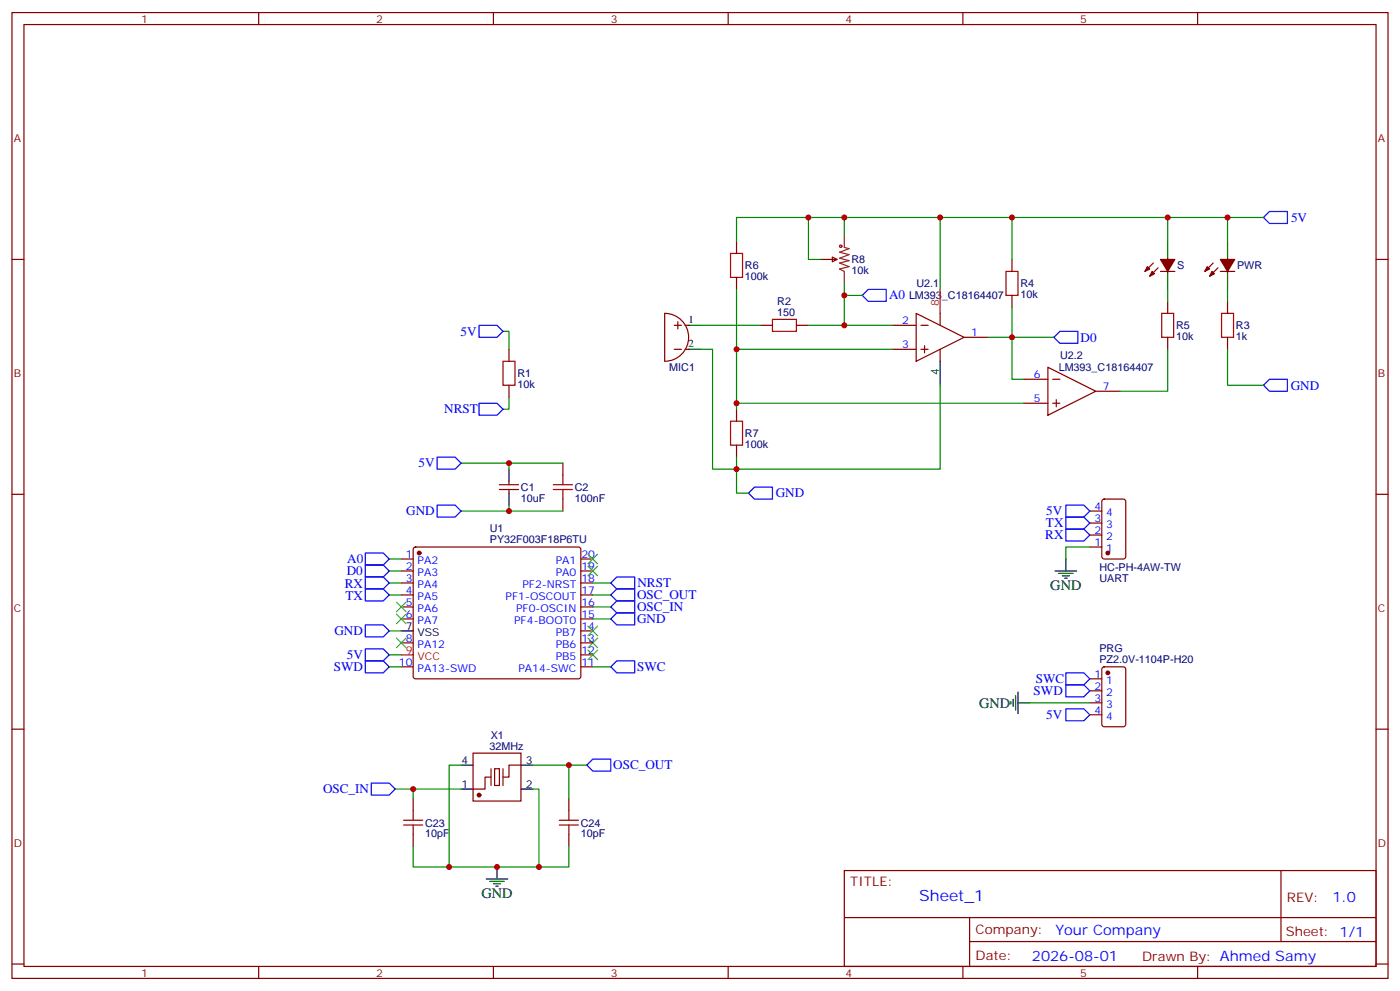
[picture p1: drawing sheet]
<svg xmlns="http://www.w3.org/2000/svg" width="412mm" height="292mm" viewBox="0 0 412 292" stroke-linecap="round" stroke-linejoin="round" font-family="sans-serif">
<g fill="none" stroke="#870000" stroke-width=".35">
<path d="M3.5 3.7h405.4v284.3h-405.4zM7.1 7.2h398.2v277.3h-398.2zM76.2 3.7v3.5M145.3 3.7v3.5M214.5 3.7v3.5M283.6 3.7v3.5M352.8 3.7v3.5M3.5 76.4h3.6M217 71.1v3.5M241.7 76.4h4.9M245.2 75.7l1.4 .7-1.4 .7zM298.1 76.4v3.5"/>
<path d="M339.7 77.4l-2.4 2.5M341.1 78.8l-2.4 2.5M341.8 79.9h4.3M357.4 77.4l-2.5 2.5M358.8 78.8l-2.5 2.5M359.5 79.9h4.2M405.3 76.4h3.6M195.8 92.3a7.1 7.1 0 0 1 7 7 7.1 7.1 0 0 1-7 7.1zM198.6 95.8h2.1M199.7 94.7v2.1M201.8 95.8h1M217 81.7v3.5"/>
<path d="M224 95.8h3.5M234.6 95.8h3.5M262.8 95.8h7.1M269.9 92.3l14.1 7-14.1 7.1zM271.3 95.8h2.1M276.9 92.3v3.5M284 99.3h7M298.1 87v3.5M344 88.7v3.6M344 99.3v3.5M361.6 88.7v3.6M361.6 99.3v3.5"/>
<path d="M149.9 102.8v3.6M149.9 113.4v3.5M198.6 102.8h2.1M201.8 102.8h1M262.8 102.8h7.1M271.3 102.8h2.1M272.3 101.8v2.1M276.9 102.8v3.6M301.6 111.7h7.1M301.6 118.7h7.1M308.7 108.1l14.1 7.1-14.1 7zM310.1 111.7h2.1"/>
<path d="M310.1 118.7h2.1M311.1 117.7v2.1M322.8 115.2h7M165.8 136.3v3.6M217 120.5v3.5M217 131.1v3.5M3.5 145.5h3.6M147.1 144.1h5.7M147.1 142.7h5.7M149.9 141.6v1.1M149.9 144.1v1.1M165.8 146.9v3.6"/>
<path d="M321 157.5h3.6M321 154h3.6M321 150.5h3.6M324.8 147.1l.5-.2h5.6l.7 .5v16.5l-.5 .6-5.8 .1-.7-.5v-16.5zM405.3 145.5h3.6M118.2 164.6h3.5M118.2 168.1h3.5M118.2 171.6h3.5M118.2 175.2h3.5M118.2 178.7h3.5M121.9 161.2l.5-.2h48l.5 .2 .2 .5v37.4l-.2 .5-.5 .2h-48l-.5-.2-.2-.5v-37.4zM171.1 164.6h3.5"/>
<path d="M171.1 168.1h3.5M171.1 171.6h3.5M171.1 175.2h3.5M171.1 178.7h3.5M321 161h3.6M118.2 182.2h3.5M118.2 189.3h3.5M118.2 196.3h3.5M171.1 182.2h3.5M171.1 189.3h3.5M171.1 196.3h3.5M171.1 192.8h3.5"/>
<path d="M171.1 185.7h3.5M321 199.8h3.6M324.8 196.5l.5-.2h5.6l.7 .5v16.5l-.5 .6-5.8 .1-.7-.5v-16.5zM3.5 214.7h3.6M321 203.4h3.6M321 206.9h3.6M321 210.4h3.6M405.3 214.7h3.6M121.7 235.1v3.6M139.3 221.7h14.2v14.1h-14.2zM144.6 228.8h-1.7v3.5h-3.6M145.7 226.3h1.4v4.9h-1.4z"/>
<path d="M153.5 225.2h-3.6v3.6h-1.7M167.6 235.1v3.6M121.7 245.7v3.5M167.6 245.7v3.5M248.7 256.3h156.6v28.2h-156.6zM377.3 256.3v20.9M248.7 270.1h156.5M285.6 277.2h119.6M285.6 270.1v14.2M3.5 283.8h3.6M76.2 284.5v3.5M145.3 284.5v3.5"/>
<path d="M214.5 284.5v3.5M283.6 284.5v3.5M352.8 284.5v3.5M405.3 283.8h3.6"/>
</g>
<g fill="none" stroke="#3c3" stroke-width=".35">
<path d="M116.8 177.3l2.8 2.8M119.6 177.3l-2.8 2.8M173.2 163.2l2.8 2.8M173.2 166.7l2.8 2.8M176 163.2l-2.8 2.8M176 166.7l-2.8 2.8M116.8 180.8l2.8 2.8M116.8 187.9l2.8 2.8M119.6 180.8l-2.8 2.8M119.6 187.9l-2.8 2.8M173.2 187.9l2.8 2.8M173.2 184.3l2.8 2.8"/>
<path d="M173.2 191.4l2.8 2.8M176 187.9l-2.8 2.8M176 184.3l-2.8 2.8M176 191.4l-2.8 2.8"/>
</g>
<g fill="none" stroke="#008700" stroke-width=".35">
<path d="M238.1 64v12.4h3.6M248.7 64v5.3M276.9 64v21.2M298.1 64v12.4M344 64v7.1M361.6 64v7.1M372.2 64h-155.2v7.1M148.2 97.5h1.7v5.3M206.4 95.8h17.6M217 85.2v33.5h84.6M238.1 95.8h24.7M248.7 87h5.3"/>
<path d="M248.7 83.4v12.4M291 99.3h19.4M298.1 90.5v21.2h3.5M344 85.2v3.5M361.6 85.2v3.5M149.9 116.9v3.6h-1.7M206.4 102.8h3.5v35.3h7.1v-3.5M217 102.8h45.8M217 118.7v1.8M276.9 113.4v24.7h-59.9v7.1h3.5M344 102.8v12.4h-14.2M361.6 102.8v10.6h10.6"/>
<path d="M135.8 136.3h30M149.9 136.3v1.8M135.8 150.5h30M149.9 148.7v1.8M114.7 171.6h3.5M114.7 164.6h3.5M114.7 168.1h3.5M114.7 175.2h3.5M174.6 171.6h5.3M174.6 175.2h5.3M174.6 178.7h5.3M321 161h-7v3.6"/>
<path d="M114.7 185.7h3.5M114.7 196.3h3.5M114.7 192.8h3.5M174.6 196.3h5.3M174.6 182.2h5.3M303.4 206.9h17.6M116.4 232.3h19.4M121.7 232.3v2.8M135.8 225.2h-3.5v30M157 232.3h1.7v22.9M157 225.2h15.9M167.6 225.2v9.9"/>
<path d="M121.7 249.2v6h45.9v-6"/>
</g>
<g fill="none" stroke="#00f" stroke-width=".35">
<path d="M373.9 62.3h5.3v3.5h-5.3l-1.7-1.8zM141.1 95.8h5.3l1.8 1.7-1.8 1.8h-5.3zM254 87l1.8-1.8h5.3v3.5h-5.3zM310.4 99.3l1.8-1.8h5.3v3.6h-5.3zM141.1 118.7h5.3l1.8 1.8-1.8 1.7h-5.3zM373.9 111.7h5.3v3.5h-5.3l-1.7-1.8zM128.8 134.6h5.3l1.7 1.7-1.7 1.8h-5.3zM128.8 148.7h5.3l1.7 1.8-1.7 1.7h-5.3zM222.2 143.4h5.3v3.5h-5.3l-1.7-1.7zM314 155.8h5.3l1.7 1.7-1.7 1.8h-5.3zM314 152.2h5.3l1.7 1.8-1.7 1.8h-5.3zM314 148.7h5.3l1.7 1.8-1.7 1.7h-5.3z"/>
<path d="M107.6 166.3h5.3l1.8 1.8-1.8 1.8h-5.3zM107.6 162.8h5.3l1.8 1.8-1.8 1.7h-5.3zM107.6 169.9h5.3l1.8 1.7-1.8 1.8h-5.3zM107.6 173.4h5.3l1.8 1.8-1.8 1.7h-5.3zM179.9 171.6l1.8-1.7h5.3v3.5h-5.3zM181.7 173.4h5.3v3.5h-5.3l-1.8-1.7zM181.7 176.9h5.3v3.5h-5.3l-1.8-1.7zM107.6 184h5.3l1.8 1.7-1.8 1.8h-5.3zM107.6 194.6h5.3l1.8 1.7-1.8 1.8h-5.3zM107.6 191h5.3l1.8 1.8-1.8 1.8h-5.3zM181.7 194.6h5.3v3.5h-5.3l-1.8-1.8zM181.7 180.4h5.3v3.6h-5.3l-1.8-1.8z"/>
<path d="M314 198.1h5.3l1.7 1.7-1.7 1.8h-5.3zM314 208.7h5.3l1.7 1.7-1.7 1.8h-5.3zM314 201.6h5.3l1.7 1.8-1.7 1.7h-5.3zM109.4 230.5h5.3l1.7 1.8-1.7 1.8h-5.3zM174.6 223.5h5.3v3.5h-5.3l-1.7-1.8z"/>
</g>
<g fill="#870000" stroke="#870000" stroke-width=".35">
<path d="M341.8 76.4h4.3l-2.1 3.5z"/>
<path d="M339.4 79.9l.7 .7-1.4 .7z"/>
<path d="M338 78.5l.7 .7-1.4 .7z"/>
<path d="M359.5 76.4h4.2l-2.1 3.5z"/>
<path d="M357 79.9l.7 .7-1.4 .7z"/>
<path d="M355.6 78.5l.7 .7-1.4 .7z"/>
<circle cx="123.5" cy="162.8" r=".53"/>
<circle cx="326.3" cy="198.1" r=".53"/>
<circle cx="326.3" cy="162.8" r=".53"/>
<circle cx="141.1" cy="234.1" r=".53"/>
</g>
<g fill="none" stroke="#000" stroke-width=".35">
<path d="M344 71.1v5.3M344 79.9v5.3M361.6 71.1v5.3M361.6 79.9v5.3M202.8 95.8h3.6M202.8 102.8h3.6M276.9 106.4v7M149.9 138.1v3.5M149.9 145.2v3.5M310.8 168.1h6.3M311.9 168.8h4.2M312.9 169.5h2.1"/>
<path d="M313.6 170.2h.7M314 164.6v3.5M118.2 185.7h3.5M297.7 206.6v.7M298.4 205.8v2.2M299.2 204.8v4.2M299.9 206.9h3.5M299.9 203.7v6.4M135.8 232.3h3.5M135.8 225.2h3.5M153.5 232.3h3.5M153.5 225.2h3.5"/>
<path d="M143.2 258.8h6.4M144.3 259.5h4.2M146.4 255.2v3.6M145.3 260.2h2.2M146 260.9h.8"/>
</g>
<path d="M276.9 85.2v7.1M118.2 192.8h3.5" fill="none" stroke="#f00" stroke-width=".35"/>
<g fill="none" stroke="#a10000" stroke-width=".35">
<path d="M215.2 74.6h3.5v7.1h-3.5zM296.3 79.9h3.6v7.1h-3.6zM227.5 94h7.1v3.5h-7.1zM342.2 92.3h3.5v7h-3.5zM359.8 92.3h3.6v7h-3.6zM148.2 106.4h3.5v7h-3.5zM165.8 139.9v2.8M215.2 124h3.5v7.1h-3.5zM163 142.7h5.6M163 144.1h5.6M165.8 144.1v2.8M121.7 238.7v2.8"/>
<path d="M167.6 238.7v2.8M118.9 241.5h5.6M118.9 242.9h5.6M121.7 242.9v2.8M164.7 241.5h5.7M164.7 242.9h5.7M167.6 242.9v2.8"/>
<circle cx="247.7" cy="72.5" r=".35"/>
</g>
<path d="M248.7 69.3v3.5l1.4 .4-2.8 1.1 2.8 .7-2.8 1 2.8 .7-2.8 .7 2.8 1.1-2.8 .7 1.4 .7v3.5" fill="none" stroke="#8c2424" stroke-width=".35"/>
<path d="M144.6 226.3v4.9M148.2 226.3v4.9" fill="none" stroke="#871200" stroke-width=".35"/>
<g fill="#c00">
<circle cx="217" cy="102.8" r=".88"/>
<circle cx="298.1" cy="99.3" r=".88"/>
<circle cx="217" cy="118.7" r=".88"/>
<circle cx="217" cy="138.1" r=".88"/>
<circle cx="298.1" cy="64" r=".88"/>
<circle cx="344" cy="64" r=".88"/>
<circle cx="361.6" cy="64" r=".88"/>
<circle cx="276.9" cy="64" r=".88"/>
<circle cx="248.7" cy="95.8" r=".88"/>
<circle cx="248.7" cy="87" r=".88"/>
<circle cx="238.1" cy="64" r=".88"/>
<circle cx="248.7" cy="64" r=".88"/>
<circle cx="149.9" cy="150.5" r=".88"/>
<circle cx="149.9" cy="136.3" r=".88"/>
<circle cx="121.7" cy="232.3" r=".88"/>
<circle cx="146.4" cy="255.2" r=".88"/>
<circle cx="167.6" cy="225.2" r=".88"/>
<circle cx="158.8" cy="255.2" r=".88"/>
<circle cx="132.3" cy="255.2" r=".88"/>
</g>
<text font-size="4.6" fill="#00f" x="270.8" y="265.3">Sheet_1</text>
<g font-size="4.2">
<text x="309.4" y="173.7">GND</text>
<text x="288.4" y="208.3">GND</text>
<text x="141.8" y="264.4">GND</text>
</g>
<g font-size="4.2" fill="#00f">
<text x="392.5" y="265.6">1.0</text>
<text x="310.9" y="275.1">Your Company</text>
<text x="304" y="282.9">2026-08-01</text>
</g>
<g font-size="3.9" fill="#00f">
<text x="380.3" y="65.3">5V</text>
<text x="261.9" y="88.2">A0</text>
<text x="135.7" y="98.8">5V</text>
<text x="318.3" y="100.6">D0</text>
<text x="380.2" y="114.7">GND</text>
<text x="130.9" y="121.7">NRST</text>
<text x="123.3" y="137.6">5V</text>
<text x="228.5" y="146.4">GND</text>
<text x="119.7" y="151.7">GND</text>
<text x="308.1" y="155.2">TX</text>
<text x="308.2" y="151.7">5V</text>
<text x="307.9" y="158.8">RX</text>
<text x="102.3" y="165.8">A0</text>
<text x="101.5" y="173.2">RX</text>
<text x="102.1" y="169.3">D0</text>
<text x="187.8" y="172.9">NRST</text>
<text x="101.7" y="176.7">TX</text>
<text x="187.7" y="176.4">OSC_OUT</text>
<text x="187.7" y="180">OSC_IN</text>
<text x="187.7" y="183.5">GND</text>
<text x="98.5" y="187">GND</text>
<text x="98.3" y="197.5">SWD</text>
<text x="102.2" y="194">5V</text>
<text x="187.7" y="197.5">SWC</text>
<text x="305.1" y="201.1">SWC</text>
<text x="304.5" y="204.7">SWD</text>
<text x="308.2" y="211.7">5V</text>
<text x="180.6" y="226.5">OSC_OUT</text>
<text x="95.2" y="233.6">OSC_IN</text>
</g>
<g font-size="3.9" fill="#800">
<text x="250.5" y="260.9">TITLE:</text>
<text x="379.1" y="265.6">REV:</text>
<text x="287.4" y="275.1">Company:</text>
<text x="378.7" y="275.7">Sheet: 1/1</text>
<text x="287.4" y="282.8">Date:</text>
<text x="336.4" y="282.8">Drawn By: Ahmed Samy</text>
</g>
<g font-size="3.2" fill="#800">
<text x="41.6" y="6.7">1</text>
<text x="110.8" y="6.7">2</text>
<text x="179.9" y="6.7">3</text>
<text x="249.1" y="6.7">4</text>
<text x="318.2" y="6.7">5</text>
<text x="4.1" y="41.8">A</text>
<text x="405.9" y="41.8">A</text>
<text x="4.1" y="110.9">B</text>
<text x="405.9" y="110.9">B</text>
<text x="4.1" y="180.1">C</text>
<text x="405.9" y="180.1">C</text>
<text x="4.1" y="249.2">D</text>
<text x="405.9" y="249.2">D</text>
<text x="41.6" y="287.5">1</text>
<text x="110.8" y="287.5">2</text>
<text x="179.9" y="287.5">3</text>
<text x="249.1" y="287.5">4</text>
<text x="318.2" y="287.5">5</text>
</g>
<g font-size="3.2" fill="#000080">
<text x="250.8" y="77.6">R8</text>
<text x="219.4" y="82.5">100k</text>
<text x="219.4" y="79.3">R6</text>
<text x="250.8" y="80.7">10k</text>
<text x="346.8" y="79.3">S</text>
<text x="364.4" y="79.3">PWR</text>
<text x="229" y="89.7">R2</text>
<text x="267.8" y="88.1">LM393_C18164407</text>
<text x="269.9" y="84.6">U2.1</text>
<text x="300.6" y="87.7">10k</text>
<text x="300.6" y="84.5">R4</text>
<text x="229" y="93">150</text>
<text x="346.4" y="100.1">10k</text>
<text x="346.4" y="96.9">R5</text>
<text x="364.1" y="100">1k</text>
<text x="364.1" y="96.8">R3</text>
<text x="312.3" y="105.7">U2.2</text>
<text x="152.4" y="111">R1</text>
<text x="197.1" y="109.2">MIC1</text>
<text x="311.9" y="109.2">LM393_C18164407</text>
<text x="152.4" y="114.2">10k</text>
<text x="219.4" y="131.9">100k</text>
<text x="219.4" y="128.7">R7</text>
<text x="153.5" y="147.7">10uF</text>
<text x="153.5" y="144.5">C1</text>
<text x="169.3" y="147.7">100nF</text>
<text x="169.3" y="144.5">C2</text>
<text x="144.3" y="159.9">PY32F003F18P6TU</text>
<text x="144.3" y="156.7">U1</text>
<text x="323.9" y="168.2">HC-PH-4AW-TW</text>
<text x="323.9" y="171.3">UART</text>
<text x="323.9" y="195.2">PZ2.0V-1104P-H20</text>
<text x="323.9" y="192">PRG</text>
<text x="144.2" y="220.7">32MHz</text>
<text x="144.6" y="217.5">X1</text>
<text x="125.2" y="243.3">C23</text>
<text x="171.1" y="243.3">C24</text>
<text x="125.2" y="246.5">10pF</text>
<text x="171.1" y="246.5">10pF</text>
</g>
<g font-size="3.2">
<text x="202.8" y="95.1">1</text>
<text x="202.8" y="102.1">2</text>
<text x="276.6" y="110.5" transform="rotate(-90 276.6 110.5)">4</text>
<text x="119.5" y="185.4">7</text>
<text x="123" y="187.1">VSS</text>
<text x="135.9" y="224.9">4</text>
<text x="154.9" y="224.9">3</text>
<text x="135.9" y="232">1</text>
<text x="154.9" y="232">2</text>
</g>
<g font-size="3.2" fill="#00f">
<text x="265.7" y="95.4">2</text>
<text x="286.1" y="99">1</text>
<text x="265.7" y="102.5">3</text>
<text x="304.5" y="111.3">6</text>
<text x="304.5" y="118.4">5</text>
<text x="324.9" y="114.8">7</text>
<text x="322.4" y="153.6">3</text>
<text x="322.4" y="150.1">4</text>
<text x="325.9" y="155.4">3</text>
<text x="325.9" y="151.9">4</text>
<text x="322.4" y="160.7">1</text>
<text x="322.4" y="157.2">2</text>
<text x="325.9" y="158.9">2</text>
<text x="119.5" y="164.2">1</text>
<text x="119.5" y="167.7">2</text>
<text x="123" y="166">PA2</text>
<text x="163.7" y="166">PA1</text>
<text x="171.3" y="167.7">19</text>
<text x="171.3" y="164.2">20</text>
<text x="325.9" y="162.5">1</text>
<text x="119.5" y="171.3">3</text>
<text x="123" y="169.5">PA3</text>
<text x="123" y="173">PA4</text>
<text x="153.9" y="173">PF2-NRST</text>
<text x="163.7" y="169.5">PA0</text>
<text x="171.3" y="171.3">18</text>
<text x="119.5" y="174.8">4</text>
<text x="119.5" y="178.3">5</text>
<text x="123" y="176.6">PA5</text>
<text x="148.9" y="176.6">PF1-OSCOUT</text>
<text x="171.3" y="178.3">16</text>
<text x="171.3" y="174.8">17</text>
<text x="119.5" y="181.9">6</text>
<text x="123" y="180.1">PA6</text>
<text x="123" y="183.6">PA7</text>
<text x="151.5" y="183.6">PF4-BOOT0</text>
<text x="152" y="180.1">PF0-OSCIN</text>
<text x="171.3" y="185.4">14</text>
<text x="171.3" y="181.9">15</text>
<text x="119.5" y="188.9">8</text>
<text x="123" y="190.7">PA12</text>
<text x="163.7" y="190.7">PB6</text>
<text x="163.7" y="187.1">PB7</text>
<text x="171.3" y="188.9">13</text>
<text x="117.5" y="196">10</text>
<text x="123" y="197.7">PA13-SWD</text>
<text x="152.7" y="197.7">PA14-SWC</text>
<text x="163.7" y="194.2">PB5</text>
<text x="171.3" y="196">11</text>
<text x="171.3" y="192.4">12</text>
<text x="322.4" y="199.5">1</text>
<text x="322.4" y="203">2</text>
<text x="325.9" y="201.3">1</text>
<text x="322.4" y="206.6">3</text>
<text x="325.9" y="204.8">2</text>
<text x="325.9" y="208.3">3</text>
<text x="322.4" y="210.1">4</text>
<text x="325.9" y="211.8">4</text>
</g>
<g font-size="3.2" fill="#f00">
<text x="276.6" y="90.1" transform="rotate(-90 276.6 90.1)">8</text>
<text x="119.5" y="192.4">9</text>
<text x="123" y="194.2">VCC</text>
</g>
</svg>
